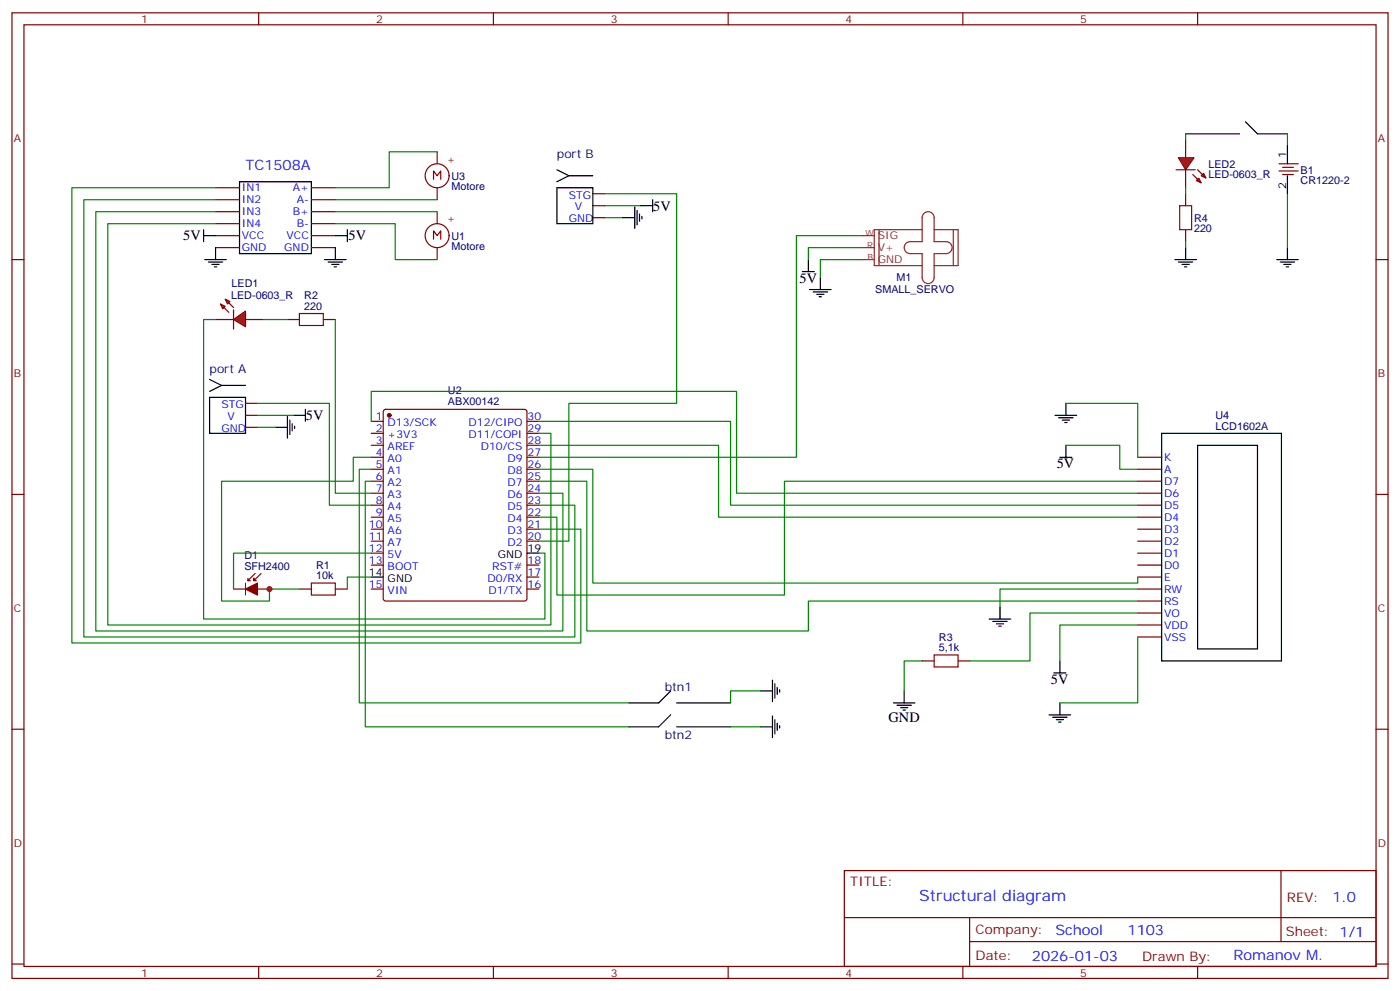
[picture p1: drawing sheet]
<svg xmlns="http://www.w3.org/2000/svg" width="412mm" height="292mm" viewBox="0 0 412 292" stroke-linecap="round" stroke-linejoin="round" font-family="sans-serif">
<g fill="none" stroke="#870000" stroke-width=".35">
<path d="M3.5 3.8h405.4v284.3h-405.4zM7.1 7.3h398.2v277.3h-398.2zM76.2 3.8v3.5M145.3 3.8v3.5M214.5 3.8v3.5M283.6 3.8v3.5M352.8 3.8v3.5M63.5 55.3h7.1M63.5 58.8h7.1M91.7 55.3h7.1M91.7 58.8h7.1M127.7 52.8v-2.5l1.1 1.5 1-1.5v2.5"/>
<path d="M128.8 44.7v3.5M128.8 55.3v3.5M3.5 76.4h3.6M63.5 62.3h7.1M63.5 65.9h7.1M63.5 69.4h7.1M63.5 72.9h7.1M91.7 62.3h7.1M91.7 65.9h7.1M91.7 69.4h7.1M91.7 72.9h7.1M127.7 70.4v-2.4l1.1 1.4 1-1.4v2.4"/>
<path d="M128.8 62.3v3.6M128.8 72.9v3.5M405.3 76.4h3.6M109.4 124.1h3.5M109.4 127.6h3.5M109.4 131.1h3.5M109.4 134.7h3.5M109.4 138.2h3.5M113.1 120.8l.5-.3h40.9l.5 .3 .2 .4v55.1l-.2 .5-.5 .2h-40.9l-.5-.2-.2-.5v-55.1zM155.2 124.1h3.5M155.2 127.6h3.5M155.2 131.1h3.5"/>
<path d="M155.2 134.7h3.5M155.2 138.2h3.5M3.5 145.6h3.6M109.4 141.7h3.5M109.4 145.2h3.5M109.4 148.8h3.5M109.4 152.3h3.5M109.4 155.8h3.5M109.4 159.3h3.5M155.2 141.7h3.5M155.2 145.2h3.5M155.2 148.8h3.5"/>
<path d="M155.2 152.3h3.5M155.2 155.8h3.5M155.2 159.3h3.5M405.3 145.6h3.6M88.2 173.5h3.5M98.8 173.5h3.5M109.4 162.9h3.5M109.4 166.4h3.5M109.4 173.5h3.5M155.2 166.4h3.5M155.2 173.5h3.5M155.2 169.9h3.5"/>
<path d="M3.5 214.7h3.6M405.3 214.7h3.6M248.7 256.4h156.6v28.2h-156.6zM377.3 256.4v20.9M248.7 270.2h156.5M285.6 277.3h119.6M285.6 270.2v14.1M3.5 283.9h3.6M76.2 284.6v3.5M145.3 284.6v3.5M214.5 284.6v3.5M283.6 284.6v3.5"/>
<path d="M352.8 284.6v3.5M405.3 283.9h3.6"/>
<circle cx="128.8" cy="51.8" r="3.5"/>
<circle cx="128.8" cy="69.4" r="3.5"/>
</g>
<circle cx="114.7" cy="122.3" r=".53" fill="#870000" stroke="#870000" stroke-width=".35"/>
<g fill="none" stroke="#000" stroke-width=".35">
<path d="M70.6 53.5h21.1v21.2h-21.1zM60.3 76.4h6.4M61.4 77.2h4.2M62.4 77.9h2.2M63.1 78.6h.8M63.5 72.9v3.5M95.6 76.4h6.4M96.7 77.2h4.2M97.7 77.9h2.1M98.4 78.6h.7M98.8 72.9v3.5M109.4 169.9h3.5"/>
<path d="M155.2 162.9h3.5"/>
</g>
<path d="M72.3 173.5l3.5-1.8v3.5z" fill="#850000" stroke="#850000" stroke-width=".35"/>
<path d="M68.8 173.5h3.5M73 171h.7M75.1 168.9l-2.1 2.1v-.7M75.8 173.5h3.6M76.9 168.9l-2.1 2.1v-.7v.7h.7" fill="none" stroke="#850000" stroke-width=".35"/>
<path d="M72.3 171.7v3.5" fill="none" stroke="#850000" stroke-width=".29"/>
<path d="M98.8 58.8h30M128.8 44.7h-14.1v10.6h-15.9M98.8 65.9h17.6v10.5h12.4M98.8 62.3h30M109.4 134.7h-5.3v7h-38.8v35.3h14.1v-3.5h8.8" fill="none" stroke="#008700" stroke-width=".35"/>
<path d="M91.7 171.7h7.1v3.5h-7.1z" fill="none" stroke="#a10000" stroke-width=".35"/>
<g fill="#f00" stroke="#870000" stroke-width=".35">
<path d="M68.8 94.1l3.5-2.5v4.6z"/>
<path d="M68.8 91.3v5.6z"/>
</g>
<g fill="#870000" stroke="#870000" stroke-width=".35">
<path d="M67.4 89.1l1.4 1.5z"/>
<path d="M66 90.6l1.4 1.4z"/>
</g>
<g fill="#f00" stroke="#870000" stroke-width=".35">
<path d="M66.3 88.1l1.4 .7-.7 .7z"/>
<path d="M64.9 89.5l1.4 .7-.7 .7z"/>
</g>
<g fill="none" stroke="#870000" stroke-width=".35">
<path d="M63.5 94.1h5.3M72.3 94.1h5.3M84.7 94.1h3.5M95.2 94.1h3.6M335.1 134.7h7.1M335.1 138.2h7.1M335.1 141.7h7.1M335.1 145.2h7.1M335.1 148.8h7.1M335.1 152.3h7.1M335.1 155.8h7.1M335.1 159.3h7.1"/>
<path d="M335.1 177h7.1M335.1 173.5h7.1M335.1 169.9h7.1M335.1 166.4h7.1M335.1 162.9h7.1M271.6 194.6h3.6M282.2 194.6h3.6M335.1 187.6h7.1M335.1 184h7.1M335.1 180.5h7.1"/>
</g>
<path d="M88.2 92.3h7v3.5h-7zM275.2 192.9h7v3.5h-7z" fill="none" stroke="#a10000" stroke-width=".35"/>
<g fill="none" stroke="#008700" stroke-width=".35">
<path d="M379.2 39.4v3.5M63.5 55.3h-42.3v134h149.9v-33.5h-12.4M63.5 58.8h-38.8v128.8h144.6v-38.8h-10.6M63.5 62.3h-35.3v123.5h137.6v-40.6h-7.1M63.5 65.9h-31.8v118.1h130.6v-56.4h-3.6M254 69.4h-19.4v65.3h-75.9M254 72.9h-15.9v3.5M63.5 94.1h-3.5v88.2h100.5v-19.4h-1.8M77.6 94.1h7.1M314 118.8h21.1v15.9M158.7 124.1h56.5v24.7h119.9M158.7 131.1h53v21.2h123.4"/>
<path d="M158.7 138.2h15.9v33.5h160.5v-1.8M314 131.1h15.8v7.1h5.3M158.7 141.7h14.2v44.1h65.2v-8.8h97M109.4 162.9h-40.6v10.6M109.4 169.9h-7.1v3.6M335.1 173.5h-40.5v5.3M271.6 194.6h-5.3v8.8M335.1 187.6v19.4h-22.9M335.1 184h-22.9v10.6M215.2 214h8.8M224 203.4h-8.8v3.6"/>
</g>
<g fill="none" stroke="#000" stroke-width=".35">
<path d="M349.2 39.4h15.9M366.9 35.9l3.5 3.5h8.8M60 69.4h3.5M60 67.6v3.6M98.8 69.4h3.5M102.3 67.6v3.6M236.4 80h3.5M238.1 76.4v3.6M238.5 85.3h6.3M239.5 86h4.3M240.6 86.7h2.1M241.3 87.4h.7"/>
<path d="M241.7 81.7v3.6M314 118.8v3.5M310.8 122.3h6.3M311.9 123h4.2M312.2 134.7h3.5M312.9 123.7h2.1M313.6 124.4h.7M314 131.1v3.6M342.2 127.6h35.3v67h-35.3zM352.8 131.1h17.6v60h-17.6zM294.6 178.8v3.5M291.4 182.3h6.3"/>
<path d="M292.5 183h4.2M293.5 183.7h2.1M294.2 184.4h.7M310.4 198.2h3.6M312.2 194.6v3.6M197.6 203.4l-3.6 3.6h-8.8M197.6 210.5l-3.6 3.5h-8.8M199.3 207h15.9M199.3 214h15.9M224 203.4h3.5M224 214h3.5M227.5 200.3v6.3"/>
<path d="M227.5 210.9v6.3M228.2 201.3v4.3M228.2 211.9v4.2M229 202.4v2.1M229 213v2.1M229.7 203.1v.7M229.7 213.7v.7M263.2 207h6.3M264.2 207.7h4.3M265.3 208.4h2.1M266 209.1h.7M266.3 203.4v3.6"/>
<path d="M309 210.5h6.4M310.1 211.2h4.2M311.1 211.9h2.2M311.9 212.6h.7M312.2 207v3.5"/>
</g>
<path d="M254 69.4h3.5M254 72.9h3.5M254 76.4h3.5M258.9 67.6v10.6M271.6 67.6h-14.1v10.6h14.1M272.2 62.9a1.76 1.76 0 0 1 1.9-.4 1.76 1.76 0 0 1 1.1 1.6v7.1h3.5a1.76 1.76 0 0 1 1.8 1.7 1.76 1.76 0 0 1-1.8 1.8h-3.5v7a1.76 1.76 0 0 1-1.8 1.8 1.76 1.76 0 0 1-1.8-1.8v-7h-3.5a1.76 1.76 0 0 1-1.8-1.8 1.76 1.76 0 0 1 1.8-1.7h3.5v-7.1zM275.2 67.6h7v10.6h-7M280.8 67.6v10.6" fill="none" stroke="#8c2424" stroke-width=".35"/>
<g fill="#f00" stroke="#870000" stroke-width=".35">
<path d="M347.1 46.5h4.6l-2.5 3.5z"/>
<path d="M346.4 50h5.7z"/>
</g>
<g fill="#870000" stroke="#870000" stroke-width=".35">
<path d="M352.8 50l1.4 1.4z"/>
<path d="M351.4 51.4l1.4 1.4z"/>
</g>
<g fill="#f00" stroke="#870000" stroke-width=".35">
<path d="M353.8 51.8l.7-.8 .7 1.5z"/>
<path d="M352.4 53.2l.7-.7 .7 1.4z"/>
</g>
<g fill="none" stroke="#870000" stroke-width=".35">
<path d="M174.6 57h3.6M349.2 41.2v5.3M349.2 50v5.3M349.2 57v3.6M376.8 48.2h5.6M376.8 50.3h5.6M377.8 49.3h3.2M377.8 51.4h3.2M174.6 64.1h3.6M174.6 60.6h3.6M349.2 67.6v3.6M72.3 118.8h3.5"/>
<path d="M72.3 122.3h3.5M72.3 125.8h3.5"/>
</g>
<g fill="none" stroke="#008700" stroke-width=".35">
<path d="M349.2 39.4v1.8M178.2 57h21.1v61.8h-31.7v40.5h-8.9M349.2 55.3v1.7M379.2 57v15.9M178.2 60.6h10.5M178.2 64.1h5.2M254 76.4h-12.3v5.3M349.2 71.2v1.7M98.8 94.1v51.1h10.6M75.8 118.8h21.2v30h12.4M75.8 125.8h5.3M75.8 122.3h10.6"/>
<path d="M109.4 124.1v-8.8h107.6v29.9h118.1M109.4 138.2h-3.6v68.8h79.4M109.4 141.7h-1.8v72.3h77.6M335.1 141.7h-104v33.5h-67.1v-22.9h-5.3M335.1 180.5h-31.7v14.1h-17.6"/>
</g>
<path d="M347.5 60.6h3.5v7h-3.5z" fill="none" stroke="#a10000" stroke-width=".35"/>
<g fill="none" stroke="#000" stroke-width=".35">
<path d="M164 55.3h10.6v10.6h-10.6zM164 50l3.6 1.8M167.6 51.8l-3.6 1.7M167.6 51.8h7M192.3 58.8v3.5M379.2 42.9v5.3M379.2 51.8v5.2M183.4 64.1h3.6M187 60.9v6.4M187.7 62v4.2M188.4 63v2.2M188.7 60.6h3.6"/>
<path d="M189.1 63.7v.8M346.1 76.4h6.3M347.1 77.2h4.3M348.2 77.9h2.1M348.9 78.6h.7M349.2 72.9v3.5M376.1 76.4h6.3M377.1 77.2h4.3M378.2 77.9h2.1M378.9 78.6h.7M379.2 72.9v3.5M61.7 117h10.6v10.6h-10.6z"/>
<path d="M61.7 111.7l3.6 1.8M65.3 113.5h7M65.3 113.5l-3.6 1.8M81.1 125.8h3.6M84.7 122.7v6.3M85.4 123.7v4.3M86.1 124.8v2.1M86.4 122.3h3.6M86.8 125.5v.7M90 120.5v3.6"/>
</g>
<circle cx="79.4" cy="173.5" r=".88" fill="#c00"/>
<text font-size="4.6" fill="#00f" x="270.8" y="265.4">Structural diagram</text>
<g font-size="4.2" fill="#00f">
<text x="72.3" y="50">TC1508A</text>
<text x="392.5" y="265.6">1.0</text>
<text x="310.9" y="275.2">School</text>
<text x="332.1" y="275.2">1103</text>
<text x="304" y="283">2026-01-03</text>
<text x="363.4" y="282.8">Romanov M.</text>
</g>
<g font-size="4.2">
<text x="192.4" y="62">5V</text>
<text x="54" y="70.8">5V</text>
<text x="102.7" y="70.8">5V</text>
<text x="235.5" y="83.2">5V</text>
<text x="90.1" y="123.8">5V</text>
<text x="311.3" y="137.8">5V</text>
<text x="309.5" y="201.3">5V</text>
<text x="261.8" y="212.6">GND</text>
</g>
<g font-size="3.9" fill="#800">
<text x="250.5" y="260.9">TITLE:</text>
<text x="379.1" y="265.6">REV:</text>
<text x="287.4" y="275.1">Company:</text>
<text x="378.7" y="275.8">Sheet: 1/1</text>
<text x="287.4" y="282.8">Date:</text>
<text x="336.4" y="282.9">Drawn By:</text>
</g>
<g font-size="3.5" fill="#000080">
<text x="164" y="46.5">port B</text>
<text x="61.7" y="110">port A</text>
<text x="195.8" y="203.4">btn1</text>
<text x="195.8" y="217.6">btn2</text>
</g>
<g font-size="3.2" fill="#800">
<text x="41.6" y="6.8">1</text>
<text x="110.8" y="6.8">2</text>
<text x="179.9" y="6.8">3</text>
<text x="249.1" y="6.8">4</text>
<text x="318.2" y="6.8">5</text>
<text x="4.1" y="41.9">A</text>
<text x="405.9" y="41.9">A</text>
<text x="131.6" y="47.9">+</text>
<text x="131.6" y="65.5">+</text>
<text x="4.1" y="111">B</text>
<text x="405.9" y="111">B</text>
<text x="4.1" y="180.2">C</text>
<text x="405.9" y="180.2">C</text>
<text x="4.1" y="249.3">D</text>
<text x="405.9" y="249.3">D</text>
<text x="41.6" y="287.6">1</text>
<text x="110.8" y="287.6">2</text>
<text x="179.9" y="287.6">3</text>
<text x="249.1" y="287.6">4</text>
<text x="318.2" y="287.6">5</text>
</g>
<g font-size="3.2">
<text x="378.9" y="46.5" transform="rotate(-90 378.9 46.5)">1</text>
<text x="378.9" y="55.5" transform="rotate(-90 378.9 55.5)">2</text>
<text x="146.6" y="164.3">GND</text>
<text x="155.4" y="162.5">19</text>
<text x="108.7" y="169.6">14</text>
<text x="114.2" y="171.3">GND</text>
</g>
<g font-size="3.2" fill="#000080">
<text x="133" y="52.9">U3</text>
<text x="356" y="52.5">LED-0603_R</text>
<text x="356" y="49.4">LED2</text>
<text x="383.1" y="51.1">B1</text>
<text x="133" y="56.1">Motore</text>
<text x="383.1" y="54.3">CR1220-2</text>
<text x="351.7" y="65.2">R4</text>
<text x="133" y="70.6">U1</text>
<text x="351.7" y="68.4">220</text>
<text x="133" y="73.7">Motore</text>
<text x="264.1" y="82.9">M1</text>
<text x="68.1" y="88.2">LED-0603_R</text>
<text x="68.2" y="84.6">LED1</text>
<text x="89.6" y="88.1">R2</text>
<text x="257.8" y="86.4">SMALL_SERVO</text>
<text x="89.6" y="91.3">220</text>
<text x="132" y="119.3">ABX00142</text>
<text x="132" y="116.1">U2</text>
<text x="358.1" y="123.5">U4</text>
<text x="358.1" y="126.5">LCD1602A</text>
<text x="72" y="167.8">SFH2400</text>
<text x="72" y="164.7">D1</text>
<text x="93.1" y="167.5">R1</text>
<text x="93.1" y="170.6">10k</text>
<text x="276.6" y="191.8">5,1k</text>
<text x="276.6" y="188.7">R3</text>
</g>
<g font-size="3.2" fill="#00f">
<text x="71.3" y="56.3">IN1</text>
<text x="71.3" y="59.9">IN2</text>
<text x="86.3" y="56.3">A+</text>
<text x="87.4" y="59.9">A-</text>
<text x="167.6" y="58.5">STG</text>
<text x="71.3" y="63.4">IN3</text>
<text x="86.2" y="63.4">B+</text>
<text x="167.6" y="65.5">GND</text>
<text x="169.3" y="62">V</text>
<text x="71.3" y="66.9">IN4</text>
<text x="71.3" y="70.4">VCC</text>
<text x="84.4" y="70.4">VCC</text>
<text x="87.4" y="66.9">B-</text>
<text x="71.3" y="74">GND</text>
<text x="83.7" y="74">GND</text>
<text x="65.3" y="120.2">STG</text>
<text x="67" y="123.7">V</text>
<text x="110.7" y="123.7">1</text>
<text x="114.2" y="125.5">D13/SCK</text>
<text x="138" y="125.5">D12/CIPO</text>
<text x="155.4" y="123.7">30</text>
<text x="65.3" y="127.2">GND</text>
<text x="110.7" y="127.2">2</text>
<text x="110.7" y="130.8">3</text>
<text x="114.2" y="129">+3V3</text>
<text x="138" y="129">D11/COPI</text>
<text x="155.4" y="130.8">28</text>
<text x="155.4" y="127.2">29</text>
<text x="110.7" y="134.3">4</text>
<text x="110.7" y="137.8">5</text>
<text x="114.2" y="132.5">AREF</text>
<text x="114.2" y="136.1">A0</text>
<text x="141.6" y="132.5">D10/CS</text>
<text x="149.5" y="136.1">D9</text>
<text x="155.4" y="137.8">26</text>
<text x="155.4" y="134.3">27</text>
<text x="342.9" y="135.7">K</text>
<text x="110.7" y="141.4">6</text>
<text x="114.2" y="139.6">A1</text>
<text x="114.2" y="143.1">A2</text>
<text x="149.5" y="143.1">D7</text>
<text x="149.5" y="139.6">D8</text>
<text x="155.4" y="141.4">25</text>
<text x="342.9" y="139.2">A</text>
<text x="342.9" y="142.8">D7</text>
<text x="110.7" y="144.9">7</text>
<text x="110.7" y="148.4">8</text>
<text x="114.2" y="146.6">A3</text>
<text x="149.5" y="146.6">D6</text>
<text x="155.4" y="148.4">23</text>
<text x="155.4" y="144.9">24</text>
<text x="342.9" y="146.3">D6</text>
<text x="342.9" y="149.8">D5</text>
<text x="108.7" y="155.5">10</text>
<text x="110.7" y="151.9">9</text>
<text x="114.2" y="150.2">A4</text>
<text x="114.2" y="153.7">A5</text>
<text x="149.5" y="153.7">D4</text>
<text x="149.5" y="150.2">D5</text>
<text x="155.4" y="155.5">21</text>
<text x="155.4" y="151.9">22</text>
<text x="342.9" y="153.4">D4</text>
<text x="108.7" y="159">11</text>
<text x="114.2" y="157.2">A6</text>
<text x="114.2" y="160.8">A7</text>
<text x="149.5" y="160.8">D2</text>
<text x="149.5" y="157.2">D3</text>
<text x="155.4" y="159">20</text>
<text x="342.9" y="156.9">D3</text>
<text x="342.9" y="160.4">D2</text>
<text x="108.7" y="162.5">12</text>
<text x="108.7" y="166.1">13</text>
<text x="114.2" y="164.3">5V</text>
<text x="114.2" y="167.8">BOOT</text>
<text x="145" y="167.8">RST#</text>
<text x="155.4" y="166.1">18</text>
<text x="342.9" y="167.5">D0</text>
<text x="342.9" y="163.9">D1</text>
<text x="108.7" y="173.1">15</text>
<text x="143.6" y="171.3">D0/RX</text>
<text x="155.4" y="173.1">16</text>
<text x="155.4" y="169.6">17</text>
<text x="342.9" y="171">E</text>
<text x="114.2" y="174.9">VIN</text>
<text x="143.9" y="174.9">D1/TX</text>
<text x="342.9" y="178">RS</text>
<text x="342.9" y="174.5">RW</text>
<text x="342.9" y="185.1">VDD</text>
<text x="342.9" y="181.6">VO</text>
<text x="342.9" y="188.6">VSS</text>
</g>
<g font-size="3.2" fill="#8d2323">
<text x="258.6" y="70.4">SIG</text>
<text x="258.6" y="74">V+</text>
<text x="258.6" y="77.5">GND</text>
</g>
<g font-size="2.5" fill="#8d2323">
<text x="255" y="69.4">W</text>
<text x="255.4" y="72.9">R</text>
<text x="255.6" y="76.4">B</text>
</g>
</svg>
